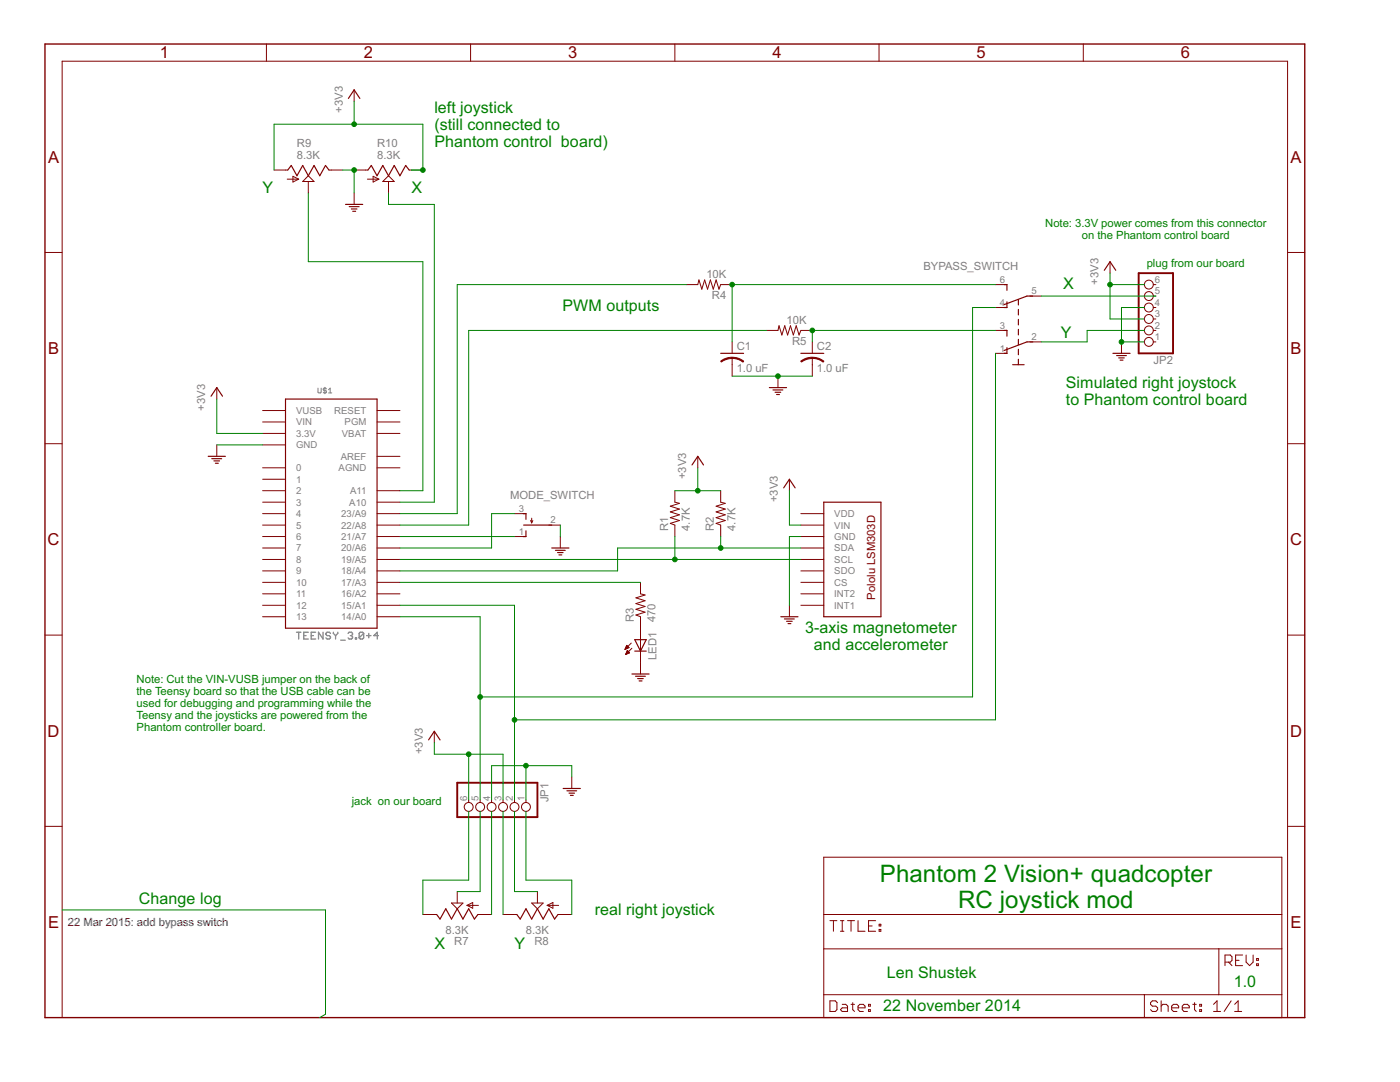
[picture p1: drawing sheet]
<svg xmlns="http://www.w3.org/2000/svg" width="279mm" height="216mm" viewBox="0 0 279 216" stroke-linecap="round" stroke-linejoin="round" font-family="sans-serif">
<g fill="none" stroke="#808080" stroke-width=".25">
<path d="M59.2 126.2h.8M59.6 126.2v1.3M60.6 126.8h.5M61.5 126.2h-.9v1.3h.9M62.1 126.8h.4M63 126.2h-.9v1.3h.9M64.5 126.2v1.3l-.9-1.3v1.3M66 126.4l-.3-.2h-.4l-.3 .4 .3 .2h.4l.3 .5-.3 .2h-.4l-.3-.2M66.5 126.2v.2l.5 .4M67 126.8v.7M67.4 126.2v.2l-.4 .4M68 127.7h.9"/>
<path d="M69.5 126.4l.2-.2h.4l.3 .2-.3 .4M69.9 126.8h.2M70.1 126.8l.3 .3-.3 .4h-.4l-.2-.2M70.9 127.3h.3v.2h-.3zM72.6 126.4l-.3-.2h-.4l-.2 .2v.9M72.6 126.4v.9l-.3 .2h-.4l-.2-.2M72.6 126.4l-.9 .9M73.2 126.8h.8M73.6 126.4v.9M75.5 126.8h-.9l.7-.6v1.3"/>
</g>
<path d="M63.5 77.4v.9l.1 .1 .5-.1v-.9M64.8 77.3v1.3M65.2 77.6l-.2-.2-.5 .2 .2 .3h.3l.2 .2-.2 .3-.5-.1M65.6 78.4h.6M65.6 77.8l.3-.4v1" fill="none" stroke="#808080" stroke-width=".2"/>
<g fill="none" stroke="#800000" stroke-width=".23">
<path d="M69.5 19.6l1.2-1.7 1.1 1.7M57.4 33.9l.7-.9 1.2 2.1 1.1-2.1 1.1 2.1 1.2-2.1 1.1 2.1 1.2-2.1 .7 .9M73.4 33.9l.7-.9 1.1 2.1 1.2-2.1 1.1 2.1 1.2-2.1 1.1 2.1 1.2-2.1 .7 .9M69 40.8h3.4M69.7 41.2h2M70.1 41.7h1.1M70.4 42.2h.6M200.4 56.8h.6v1.1M203.2 59.8v1.1M206.1 59.1h-1.1l-4.6 1.7M220.4 53.9l1.1-1.7 1.2 1.7M42.1 79.1l1.2-1.8 1.1 1.8"/>
<path d="M57 79.6h18.2v45.7h-18.2zM143.8 70.5h4.6M153.5 77.3h3.5M154.3 77.8h1.9M154.7 78.3h1.1M155 78.7h.6M159.8 70.5h4.6M200.4 65.9h.6v1.2M201 69.4v1.1h-.6M201 60.2v1.2h-.6M202.1 72.8h2.3M203.2 61.7v1.1"/>
<path d="M203.2 63.7v1.1M203.2 65.7v1.1M203.2 67.7v1.1M203.2 69.7v1.1M203.2 71.7v1.1M206.1 68.2h-1.1l-4.6 1.7M222.1 70.5h3.4M222.8 71h2M223.3 71.4h1.1M223.5 71.9h.6M41.6 91.1h3.4M42.3 91.5h1.9"/>
<path d="M42.7 92h1.1M43 92.4h.6M138.1 92.8l1.2-1.7 1.1 1.7M156.4 97.3l1.1-1.7 1.2 1.7M104.4 102.5h.6v1.1M104.5 104.8h5.6M105 105.9v1.2h-.6M110.1 109.3h3.4M110.8 109.8h2M111.3 110.3h1.1M111.5 110.7h.6M164.4 100.2h11.4v22.9h-11.4z"/>
<path d="M126.1 134.5h3.4M126.7 127.6h2.3l-1.2 2.3zM126.7 129.9h2.3M126.8 134.9h2M127.3 135.4h1.1M127.6 135.9h.5M155.8 123.1h3.5M156.5 123.5h2M157 124h1.1M157.3 124.4h.5M85.5 147.6l1.2-1.7 1.1 1.7M112.4 157.3h3.4"/>
<path d="M113.1 157.8h2M113.6 158.3h1.1M113.8 158.7h.6M87.1 182.5l.7 .9 1.2-2.1 1.1 2.1 1.1-2.1 1.2 2.1 1.1-2.1 1.2 2.1 .7-.9M103.1 182.5l.7 .9 1.2-2.1 1.1 2.1 1.2-2.1 1.1 2.1 1.1-2.1 1.2 2.1 .7-.9"/>
</g>
<g fill="none" stroke="#800000" stroke-width=".2">
<path d="M53.2 8.8v3.4M70.7 17.9v2.3M93.9 8.8v3.4M134.7 8.8v3.4M175.4 8.8v3.4M216.2 8.8v3.4M54.7 33.9h2.7M57.3 35.8h2.3M58.5 35.2l1.1 .6-1.1 .5zM61.5 35.1l1.2 1.1h-2.3zM61.5 36.2v2.3M65.7 33.9h2.7"/>
<path d="M70.7 33.9h2.7M70.7 38.5v2.3M73.3 35.8h2.3M74.5 35.2l1.1 .6-1.1 .5zM76.4 36.2l1.1-1.1 1.2 1.1zM77.5 36.2v2.3M81.7 33.9h2.7M9 50.4h3.4M137 56.8h2.3l.2-.9 .6 1.8 .5-1.8 .6 1.8 .6-1.8 .5 1.8 .6-1.8 .6 1.8 .3-.9h2.3M198.7 56.8h2.3M205.5 59.1h2.3M221.5 52.2v2.3"/>
<path d="M230.2 56.8h.5M230.2 59.1h.5M257 50.4h3.4M43.3 77.3v2.3M146.1 68.2v2.3M146.1 71.4v3.7M153 65.9h2.3l.2-.9 .5 1.8 .6-1.8 .6 1.8 .6-1.8 .5 1.8 .6-1.8 .6 1.8 .3-.9h2.3M155.3 75.1v2.2M162.1 68.2v2.3M162.1 71.4v3.7M198.7 65.9h2.3M198.7 61.4h2.3"/>
<path d="M198.7 70.5h2.3M205.5 68.2h2.3M223.8 68.2v2.3M230.2 65.9h.5M230.2 68.2h.5M230.2 63.6h.5M230.2 61.4h.5M9 88.5h3.4M43.3 88.8v2.3M52.4 97.9h4.6M52.4 95.6h4.6M52.4 93.3h4.6"/>
<path d="M52.4 88.8h4.6M52.4 84.2h4.6M52.4 86.5h4.6M52.4 81.9h4.6M75.2 97.9h4.6M75.2 93.3h4.6M75.2 84.2h4.6M75.2 86.5h4.6M75.2 81.9h4.6M75.2 91.1h4.6M134.7 97.9v2.3l.9 .2-1.8 .6 1.8 .6-1.8 .6 1.8 .5-1.8 .6 1.8 .6-1.8 .5 .9 .4v2.3M139.3 91.1v2.2"/>
<path d="M143.8 97.9v2.3l.9 .2-1.8 .6 1.8 .6-1.8 .6 1.8 .5-1.8 .6 1.8 .6-1.8 .5 .9 .4v2.3M157.5 95.6v2.3M257 88.5h3.4M52.4 118.5h4.6M52.4 116.2h4.6M52.4 113.9h4.6M52.4 111.6h4.6M52.4 109.3h4.6M52.4 107.1h4.6M52.4 104.8h4.6M52.4 102.5h4.6M52.4 100.2h4.6"/>
<path d="M75.2 118.5h4.6M75.2 116.2h4.6M75.2 113.9h4.6M75.2 111.6h4.6M75.2 109.3h4.6M75.2 107.1h4.6M75.2 104.8h4.6M75.2 102.5h4.6M75.2 100.2h4.6M102.7 107.1h2.3M102.7 102.5h2.3M105.9 103.9l.2 .4"/>
<path d="M106.1 103.4v.9M106.3 103.9l-.2 .4M109.5 104.8h2.3M111.8 107.1v2.2M127.8 116.2v2.3l.9 .2-1.8 .6 1.8 .6-1.8 .5 1.8 .6-1.8 .6 1.8 .6-1.8 .5 .9 .4v11.4M159.8 118.5h4.6M159.8 116.2h4.6M159.8 113.9h4.6M159.8 111.6h4.6M159.8 109.3h4.6M159.8 107.1h4.6M159.8 104.8h4.6"/>
<path d="M159.8 102.5h4.6M9 126.7h3.4M52.4 120.8h4.6M52.4 123.1h4.6M75.2 120.8h4.6M75.2 123.1h4.6M124.7 129.6h.1M124.8 129.5h.2M124.8 129.3h.4M124.9 129.2h.6M124.9 130.5h.2M124.9 129.1h.6"/>
<path d="M124.9 130.4h.4M125 129h.3M125 130.3h.5M125 128.9h.2M125 130.2h.6M125.1 128.8h.1M125.1 128.8l.4 .4-.8 .4zM125.1 130.1h.4M125.1 130h.3M125.2 129.9h.1M125.2 129.8l.4 .5-.7 .3zM126 128.3l-1.3 1.3"/>
<path d="M126.1 129.3l-1.2 1.3M157.5 120.8v2.3M159.8 120.8h4.6M257 126.7h3.4M86.7 145.9v2.3M93.5 159.6v.5M95.8 159.6v.5M98.1 159.6v.5M100.4 159.6v.5M102.7 159.6v.5M105 159.6v.5M114.1 155v2.3"/>
<path d="M9 164.9h3.4M91.2 177.9v2.3M107.3 177.9v2.3M164.4 171h91.4v32.1h-91.4zM257 164.9h3.4M84.4 182.5h2.7M90.1 180.2h2.3l-1.2 1.1zM93.2 180.7h2.3M93.2 180.7l1.1-.6v1.1zM95.4 182.5h2.7M100.4 182.5h2.7M106.1 180.2h2.3l-1.1 1.1z"/>
<path d="M109.2 180.7h2.3M109.2 180.7l1.1-.6v1.1zM111.4 182.5h2.7M164.4 189.3h91.4M164.4 198.5h91.4M164.4 182.5h91.4M165.6 199.7h1.1l.3 .4v1.4l-.3 .3h-1.1zM165.6 183.7h1.4M166.3 183.7v2.1M167.7 183.7h.7M167.7 185.8h.7M168.1 183.7v2.1"/>
<path d="M169.1 183.7h1.4M169.8 183.7v2.1M171.2 183.7v2.1h1.4M173.3 184.8h.8M174.8 183.7h-1.5v2.1h1.5M175.5 185.5h.3v.3h-.3zM175.5 184.4h.3v.4h-.3zM228.4 198.5v4.6M231.7 199.7v2.1M243.2 189.3v9.2M244.5 192h1l.4-.4v-.7l-.4-.3h-1v2.1M245.2 192l.7 .7"/>
<path d="M245.7 199.7l-1.4 2.1M246.6 191.6h.7M248 190.6h-1.4v2.1h1.4M248.7 190.6v1.4l.7 .7 .7-.7v-1.4M250.8 192.3h.3v.4h-.3zM250.8 191.3h.3v.3h-.3zM12.4 203.1v-190.9h244.6v190.9M168.1 200.4h.7l.3 .4v1h-1l-.4-.3 .4-.4h1M169.8 200.4h.7M170.2 200.1v1.4l.3 .3M171.2 201.1h1.4v-.3l-.3-.4h-.7l-.4 .4v.7l.4 .3h.7M173.3 201.5h.4v.3h-.4z"/>
<path d="M173.3 200.4h.4v.4h-.4zM231 200.1l-.3-.4h-.7l-.4 .4v.3l.4 .4h.7l.3 .3v.4l-.3 .3h-.7l-.4-.3M231.7 200.8l.4-.4h.7l.3 .4v1M233.8 201.1h1.4v-.3l-.3-.4h-.7l-.4 .4v.7l.4 .3h.7M235.9 201.1h1.4v-.3l-.3-.4h-.7l-.4 .4v.7l.4 .3h.7M238 200.4h.7M238.4 200.1v1.4l.3 .3M239.4 201.5h.4v.3h-.4zM239.4 200.4h.4v.4h-.4zM242.2 201.8h1.4M242.2 200.4l.7-.7v2.1M246.4 201.8h1.4"/>
<path d="M246.4 200.4l.7-.7v2.1"/>
<circle cx="229.3" cy="59.1" r=".89"/>
<circle cx="229.3" cy="56.8" r=".89"/>
<circle cx="229.3" cy="61.4" r=".89"/>
<circle cx="229.3" cy="68.2" r=".89"/>
<circle cx="229.3" cy="65.9" r=".89"/>
<circle cx="229.3" cy="63.6" r=".89"/>
<circle cx="93.5" cy="161" r=".89"/>
<circle cx="95.8" cy="161" r=".89"/>
<circle cx="98.1" cy="161" r=".89"/>
<circle cx="100.4" cy="161" r=".89"/>
<circle cx="102.7" cy="161" r=".89"/>
<circle cx="105" cy="161" r=".89"/>
</g>
<path d="M9 8.8h251.4v194.3h-251.4z" fill="none" stroke="#800000" stroke-width=".28"/>
<path d="M227.2 54.5h6.9v16h-6.9zM91.2 156.2h16.1v6.8h-16.1z" fill="none" stroke="#800000" stroke-width=".38"/>
<g fill="#800000" stroke="#800000" stroke-width=".2">
<path d="M146.1 71.3l1.2 .2 1.1 .6-.1 .2-.8-.5-1.4-.3z" fill-rule="evenodd"/>
<path d="M143.8 72.1l1.1-.6 1.2-.2v.2l-.9 .1-1.2 .6z" fill-rule="evenodd"/>
<path d="M162.1 71.3l1.2 .2 1.1 .6-.1 .2-.8-.5-1.4-.3z" fill-rule="evenodd"/>
<path d="M159.8 72.1l1.1-.6 1.2-.2v.2l-.9 .1-1.2 .6z" fill-rule="evenodd"/>
</g>
<g fill="none" stroke="#008000" stroke-width=".2">
<path d="M54.7 33.9v-9.1h29.7v9.1h-2.3M61.5 38.5v13.7h22.9v45.7h-4.6M68.4 33.9h2.3v4.6M70.7 20.2v4.6M77.5 38.5v2.3h9.2v59.4h-6.9M137 56.8h-45.8v45.7h-11.4M198.7 56.8h-52.6v11.4M207.8 59.1h22.9M221.5 54.5v9.1h6.9M221.5 56.8h6.9M43.3 79.6v6.9h9.1M146.1 75.1h16"/>
<path d="M153 65.9h-59.5v38.9h-13.7M198.7 61.4h-4.6v77.7h-98.3M198.7 70.5v73.1h-96M198.7 65.9h-36.6v2.3M228.4 61.4h-4.6v6.8h4.6M228.4 65.9h-11.4v2.3h-9.2M43.3 88.8h9.1M134.7 97.9h9.1M139.3 93.3v4.6M157.5 97.9v6.9h2.3M79.8 107.1h22.9M79.8 116.2h48"/>
<path d="M79.8 111.6h80M102.7 102.5h-4.6v6.8h-18.3M111.8 104.8v2.3M134.7 107.1v4.5M143.8 107.1v2.2M159.8 107.1h-2.3v13.7M159.8 109.3h-36.5v4.6h-43.5M79.8 120.8h22.9v38.8M79.8 123.1h16v36.5M86.7 148.2v2.3h13.7v9.1M93.5 150.5v9.1M105 152.8v6.8"/>
<path d="M114.1 155v-2.2h-16v6.8M93.5 161.9v13.7h-9.1v6.9M95.8 161.9v16h-4.6M98.1 161.9v20.6M100.4 161.9v20.6M102.7 161.9v16h4.6M105 161.9v13.7h9.1v6.9M12.4 181.6h52.6v20.8l-1.2 .7"/>
</g>
<g fill="#008000" stroke="#008000" stroke-width=".2">
<circle cx="105" cy="152.8" r=".47"/>
<circle cx="155.3" cy="75.1" r=".47"/>
<circle cx="223.8" cy="68.2" r=".47"/>
<circle cx="70.7" cy="33.9" r=".47"/>
<circle cx="93.5" cy="150.5" r=".47"/>
<circle cx="139.3" cy="97.9" r=".47"/>
<circle cx="221.5" cy="56.8" r=".47"/>
<circle cx="84.4" cy="33.9" r=".47"/>
<circle cx="70.7" cy="24.8" r=".47"/>
<circle cx="102.7" cy="143.6" r=".47"/>
<circle cx="95.8" cy="139.1" r=".47"/>
<circle cx="143.8" cy="109.3" r=".47"/>
<circle cx="134.7" cy="111.6" r=".47"/>
<circle cx="146.1" cy="56.8" r=".47"/>
<circle cx="162.1" cy="65.9" r=".47"/>
</g>
<g font-size="5.4" fill="#008000">
<text x="175.6" y="176">Phantom 2 Vision+ quadcopter</text>
<text x="191.2" y="181.1">RC joystick mod</text>
</g>
<g font-size="3.7" fill="#800000">
<text x="31.9" y="11.7">1</text>
<text x="72.6" y="11.7">2</text>
<text x="113.4" y="11.7">3</text>
<text x="154.1" y="11.7">4</text>
<text x="194.9" y="11.7">5</text>
<text x="235.7" y="11.7">6</text>
<text x="9.6" y="32.5">A</text>
<text x="257.6" y="32.5">A</text>
<text x="9.6" y="70.6">B</text>
<text x="257.6" y="70.6">B</text>
<text x="9.5" y="108.8">C</text>
<text x="257.5" y="108.8">C</text>
<text x="9.5" y="147">D</text>
<text x="257.5" y="147">D</text>
<text x="9.6" y="185.1">E</text>
<text x="257.6" y="185.1">E</text>
</g>
<g font-size="3.6" fill="#008000">
<text x="86.7" y="22.5">left joystick</text>
<text x="86.7" y="25.9">(still connected to</text>
<text x="86.7" y="29.4">Phantom control board)</text>
<text x="52.4" y="38.5">Y</text>
<text x="82.1" y="38.5">X</text>
<text x="212.2" y="57.7">X</text>
<text x="112.3" y="62">PWM outputs</text>
<text x="211.7" y="67.5">Y</text>
<text x="212.7" y="77.4">Simulated right joystock</text>
<text x="212.7" y="80.8">to Phantom control board</text>
<text x="160.7" y="126.3">3-axis magnetometer</text>
<text x="162.4" y="129.7">and accelerometer</text>
<text x="27.7" y="180.4">Change log</text>
<text x="118.7" y="182.5">real right joystick</text>
<text x="86.7" y="189.3">X</text>
<text x="102.7" y="189.3">Y</text>
<text x="177" y="195.1">Len Shustek</text>
<text x="246.2" y="196.9">1.0</text>
<text x="176.3" y="201.7">22 November 2014</text>
</g>
<g font-size="2.5" fill="#808080">
<text x="68.4" y="22.5" transform="rotate(-90 68.4 22.5)">+3V3</text>
<text x="59.3" y="29.4">R9</text>
<text x="75.3" y="29.4">R10</text>
<text x="59.3" y="31.6">8.3K</text>
<text x="75.3" y="31.6">8.3K</text>
<text x="184.3" y="53.8">BYPASS_SWITCH</text>
<text x="141" y="55.4">10K</text>
<text x="142.1" y="59.7">R4</text>
<text x="219.2" y="56.8" transform="rotate(-90 219.2 56.8)">+3V3</text>
<text x="157" y="64.6">10K</text>
<text x="147" y="69.9">C1</text>
<text x="158.1" y="68.9">R5</text>
<text x="163" y="69.9">C2</text>
<text x="147" y="74.3">1.0 uF</text>
<text x="163" y="74.3">1.0 uF</text>
<text x="230.2" y="72.7">JP2</text>
<text x="41" y="81.9" transform="rotate(-90 41 81.9)">+3V3</text>
<text x="137" y="95.6" transform="rotate(-90 137 95.6)">+3V3</text>
<text x="101.8" y="99.5">MODE_SWITCH</text>
<text x="155.2" y="100.2" transform="rotate(-90 155.2 100.2)">+3V3</text>
<text x="133.3" y="105.9" transform="rotate(-90 133.3 105.9)">R1</text>
<text x="137.7" y="105.9" transform="rotate(-90 137.7 105.9)">4.7K</text>
<text x="142.5" y="105.9" transform="rotate(-90 142.5 105.9)">R2</text>
<text x="146.8" y="105.9" transform="rotate(-90 146.8 105.9)">4.7K</text>
<text x="126.5" y="124.2" transform="rotate(-90 126.5 124.2)">R3</text>
<text x="130.8" y="124.2" transform="rotate(-90 130.8 124.2)">470</text>
<text x="131" y="131.7" transform="rotate(-90 131 131.7)">LED1</text>
<text x="84.4" y="150.5" transform="rotate(-90 84.4 150.5)">+3V3</text>
<text x="109.4" y="160.1" transform="rotate(-90 109.4 160.1)">JP1</text>
<text x="88.9" y="186.4">8.3K</text>
<text x="90.7" y="188.7">R7</text>
<text x="104.9" y="186.4">8.3K</text>
<text x="106.7" y="188.7">R8</text>
</g>
<g font-size="2.5" fill="#008000">
<text x="208.6" y="45.2">Note: 3.3V power comes from this connector</text>
<text x="215.9" y="47.6">on the Phantom control board</text>
<text x="228.8" y="53.4">plug from our board</text>
<text x="27.3" y="136.3">Note: Cut the VIN-VUSB jumper on the back of</text>
<text x="27.3" y="138.7">the Teensy board so that the USB cable can be</text>
<text x="27.3" y="141.1">used for debugging and programming while the</text>
<text x="27.3" y="143.5">Teensy and the joysticks are powered from the</text>
<text x="27.3" y="145.9">Phantom controller board.</text>
<text x="70.2" y="160.5">jack on our board</text>
</g>
<text font-size="2.5" fill="#800000" x="174.7" y="119.6" transform="rotate(-90 174.7 119.6)">Pololu LSM303D</text>
<text font-size="2.5" fill="#000080" x="13.5" y="184.8">22 Mar 2015: add bypass switch</text>
<g font-size="2.1" fill="#808080">
<text x="199.6" y="56.5">6</text>
<text x="205.9" y="58.7">5</text>
<text x="230.5" y="58.7">5</text>
<text x="230.5" y="56.5">6</text>
<text x="199.6" y="65.6">3</text>
<text x="199.6" y="61">4</text>
<text x="230.5" y="65.6">2</text>
<text x="230.5" y="63.3">3</text>
<text x="230.5" y="61">4</text>
<text x="199.6" y="70.2">1</text>
<text x="205.9" y="67.9">2</text>
<text x="230.5" y="67.9">1</text>
<text x="59.1" y="82.6">VUSB</text>
<text x="66.7" y="82.6">RESET</text>
<text x="59.1" y="89.5">GND</text>
<text x="59.1" y="84.9">VIN</text>
<text x="59.1" y="87.2">3.3V</text>
<text x="68.2" y="87.2">VBAT</text>
<text x="68.8" y="84.9">PGM</text>
<text x="59.1" y="94">0</text>
<text x="67.6" y="94">AGND</text>
<text x="68" y="91.8">AREF</text>
<text x="59.1" y="100.9">3</text>
<text x="59.1" y="98.6">2</text>
<text x="59.1" y="96.3">1</text>
<text x="69.7" y="100.9">A10</text>
<text x="69.9" y="98.6">A11</text>
<text x="59.1" y="107.7">6</text>
<text x="59.1" y="105.5">5</text>
<text x="59.1" y="103.2">4</text>
<text x="68.1" y="103.2">23/A9</text>
<text x="68.1" y="105.5">22/A8</text>
<text x="68.1" y="107.8">21/A7</text>
<text x="103.6" y="102.2">3</text>
<text x="103.6" y="106.7">1</text>
<text x="109.9" y="104.5">2</text>
<text x="166.5" y="103.2">VDD</text>
<text x="166.5" y="105.5">VIN</text>
<text x="166.5" y="107.7">GND</text>
<text x="59.1" y="112.3">8</text>
<text x="59.1" y="110">7</text>
<text x="68.1" y="110">20/A6</text>
<text x="68.1" y="112.3">19/A5</text>
<text x="166.5" y="110">SDA</text>
<text x="166.5" y="112.3">SCL</text>
<text x="59.1" y="119.2">11</text>
<text x="59.1" y="116.9">10</text>
<text x="59.1" y="114.6">9</text>
<text x="68.1" y="114.6">18/A4</text>
<text x="68.1" y="116.9">17/A3</text>
<text x="68.1" y="119.2">16/A2</text>
<text x="166.5" y="114.6">SDO</text>
<text x="166.5" y="116.9">CS</text>
<text x="166.5" y="119.2">INT2</text>
<text x="59.1" y="121.5">12</text>
<text x="59.1" y="123.7">13</text>
<text x="68.1" y="121.5">15/A1</text>
<text x="68.1" y="123.8">14/A0</text>
<text x="166.5" y="121.5">INT1</text>
<text x="93.2" y="159.8" transform="rotate(-90 93.2 159.8)">6</text>
<text x="95.5" y="159.8" transform="rotate(-90 95.5 159.8)">5</text>
<text x="97.8" y="159.8" transform="rotate(-90 97.8 159.8)">4</text>
<text x="100.1" y="159.8" transform="rotate(-90 100.1 159.8)">3</text>
<text x="102.4" y="159.8" transform="rotate(-90 102.4 159.8)">2</text>
<text x="104.6" y="159.8" transform="rotate(-90 104.6 159.8)">1</text>
</g>
</svg>
